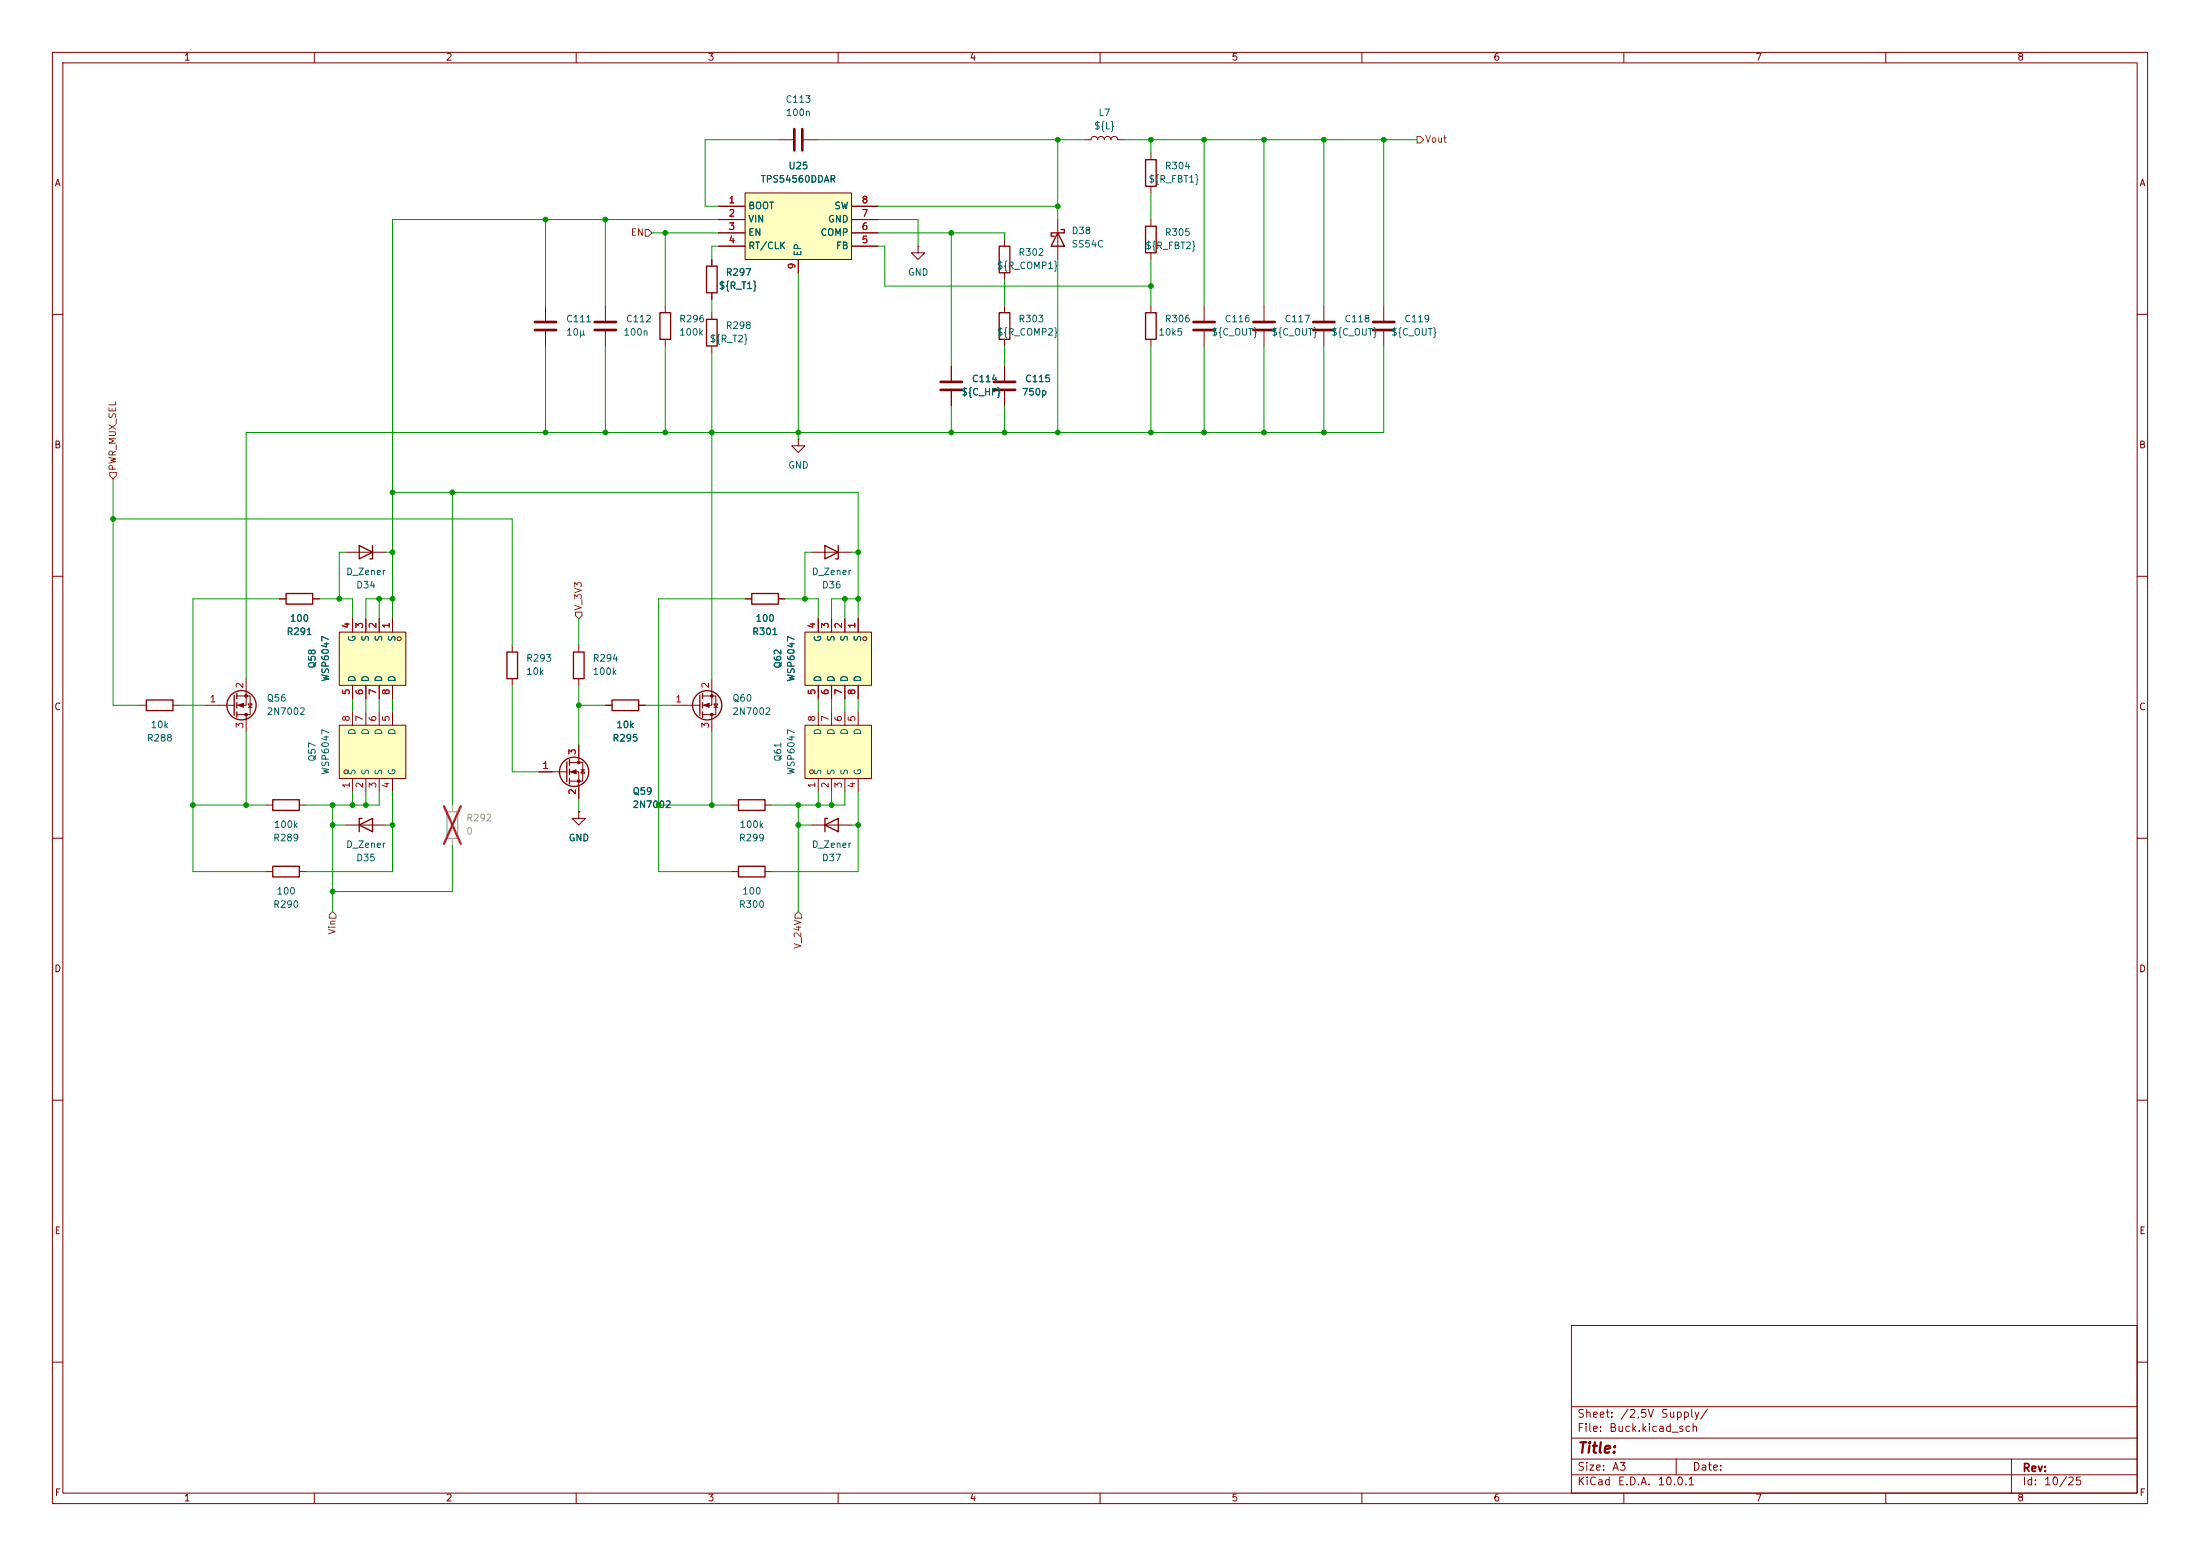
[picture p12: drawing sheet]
<svg xmlns="http://www.w3.org/2000/svg" width="420mm" height="297mm" viewBox="0 0 420 297" stroke-linecap="round" stroke-linejoin="round" font-family="sans-serif">
<g fill="none" stroke="#840000" stroke-width=".19">
<path d="M10 10h400v277h-400zM12 12h396v273h-396zM60 10v2M110 10v2M160 10v2M210 10v2M260 10v2M310 10v2M360 10v2M127 58.4v1.3M241.3 58.4v2.8M10 60h2"/>
<path d="M127 64.8v1.2M241.3 63.2v2.8M408 60h2M152.4 83.8v1.3h1.3l-1.3 1.3-1.3-1.3h1.3M152.4 83.8h.1M10 110h2M142.2 114.3h1.3M148.6 114.3h1.3M408 110h2M39.4 134.6h5.3M45.2 132.8h2.6v3.6h-2.6M47 129.5v5.1h-1.8"/>
<path d="M47 136.4v3.3M47.4 134.4h.7l-.3 .6zM47.4 135h.7M10 160h2M408 160h2M10 210h2M408 210h2M300 253h108v32h-108zM10 260h2M300 278.5h108M300 274.5h108M300 268.5h108"/>
<path d="M320 278.5v3M384 278.5v6.5M408 260h2M60 285v2M110 285v2M160 285v2M210 285v2M260 285v2M300 281.5h108M310 285v2M360 285v2"/>
</g>
<g fill="none" stroke="#840000" stroke-width=".25">
<path d="M126 59.7h2v5.1h-2zM143.5 113.3h5.1v2h-5.1zM44.7 132.7v3.8M45.2 132.3v1.1M45.2 134.1v1M45.2 135.9v1"/>
<circle cx="46.1" cy="134.6" r="2.79"/>
</g>
<g fill="#840000" stroke="#840000" stroke-width=".19">
<path d="M45.5 134.6l1-.4v.8z"/>
<circle cx="47" cy="136.4" r=".25"/>
<circle cx="47" cy="132.8" r=".25"/>
</g>
<path d="M239.3 61.5h4M239.3 63h4" fill="none" stroke="#840000" stroke-width=".51"/>
<path d="M153.7 120.7h12.7v10.1h-12.7z" fill="#ffffc2"/>
<g fill="none" stroke="#840000" stroke-width=".19">
<path d="M156.2 118.1v2.6M158.7 118.1v2.6M161.3 118.1v2.6M163.8 118.1v2.6M153.7 120.7h12.7v10.1h-12.7zM156.2 130.8v2.6M158.7 130.8v2.6M161.3 130.8v2.6M163.8 130.8v2.6"/>
<circle cx="165.1" cy="121.9" r=".38"/>
</g>
<path d="M64.8 138.4h12.7v10.2h-12.7z" fill="#ffffc2"/>
<g fill="none" stroke="#840000" stroke-width=".19">
<path d="M64.8 138.4h12.7v10.2h-12.7zM67.3 135.9v2.5M69.8 135.9v2.5M72.4 135.9v2.5M74.9 135.9v2.5M97.8 123.2v1.3M97.8 129.5v1.3M128.3 134.6h5.3M134.1 132.8h2.6v3.6h-2.6M135.9 129.5v5.1h-1.8M135.9 136.4v3.3M136.3 134.4h.7l-.3 .6z"/>
<path d="M136.3 135h.7M67.3 148.6v2.5M69.8 148.6v2.5M72.4 148.6v2.5M74.9 148.6v2.5"/>
<circle cx="66" cy="147.3" r=".38"/>
</g>
<g fill="none" stroke="#840000" stroke-width=".25">
<path d="M96.8 124.5h2v5h-2zM133.6 132.7v3.8M134.1 132.3v1.1M134.1 134.1v1M134.1 135.9v1"/>
<circle cx="135" cy="134.6" r="2.79"/>
</g>
<g fill="#840000" stroke="#840000" stroke-width=".19">
<path d="M134.4 134.6l1-.4v.8z"/>
<circle cx="135.9" cy="136.4" r=".25"/>
<circle cx="135.9" cy="132.8" r=".25"/>
</g>
<path d="M153.7 138.4h12.7v10.2h-12.7z" fill="#ffffc2"/>
<g fill="none" stroke="#840000" stroke-width=".19">
<path d="M264.2 58.4v2.8M264.2 63.2v2.8M53.3 114.3h1.3M59.7 114.3h1.3M66 105.4h7.7M154.9 105.4h7.7M110.5 123.2v1.3M110.5 129.5v1.3M153.7 138.4h12.7v10.2h-12.7zM156.2 135.9v2.5M158.7 135.9v2.5M161.3 135.9v2.5"/>
<path d="M163.8 135.9v2.5M156.2 148.6v2.5M158.7 148.6v2.5M161.3 148.6v2.5M163.8 148.6v2.5"/>
<circle cx="154.9" cy="147.3" r=".38"/>
</g>
<path d="M54.6 113.3h5.1v2h-5.1zM68.6 104.1l2.5 1.3-2.5 1.3zM71.1 104.1v2.6h-.5M157.5 104.1l2.5 1.3-2.5 1.3zM160 104.1v2.6h-.5M109.5 124.5h2v5h-2z" fill="none" stroke="#840000" stroke-width=".25"/>
<path d="M262.1 61.5h4.1M262.1 63h4.1" fill="none" stroke="#840000" stroke-width=".51"/>
<path d="M85.3 154.9h2.1v5.1h-2.1z" fill="none" stroke="#a1a1a1" stroke-width=".25"/>
<path d="M86.4 153.7v1.2M86.4 160v1.3" fill="none" stroke="#a1a1a1" stroke-width=".19"/>
<path d="M84.8 153.9l3.2 7.2M88 153.9l-3.2 7.2" fill="none" stroke="#e12e31" stroke-width=".46"/>
<path d="M64.8 120.7h12.7v10.1h-12.7z" fill="#ffffc2"/>
<g fill="none" stroke="#840000" stroke-width=".19">
<path d="M207 26.7h1.3a.64 .64 0 0 1 .6-.7 .64 .64 0 0 1 .6 .7 .64 .64 0 0 1 .7-.7 .64 .64 0 0 1 .6 .7 .64 .64 0 0 1 .7-.7 .64 .64 0 0 1 .6 .7 .64 .64 0 0 1 .6-.7 .64 .64 0 0 1 .7 .7h1.2M219.7 29.2v1.3M219.7 35.6v1.2M104.1 58.4v2.8M115.6 58.4v2.8M175.3 47v1.3h1.2l-1.2 1.2-1.3-1.2h1.3M175.3 47h.1M191.8 45.7v1.3M191.8 52.1v1.2M191.8 58.4v1.3M201.9 41.9v7.6M219.7 41.9v1.3"/>
<path d="M219.7 48.3v1.2M219.7 58.4v1.3M229.9 58.4v2.8M252.7 58.4v2.8M104.1 63.2v2.8M115.6 63.2v2.8M181.6 69.9v2.7M181.6 74.7v2.8M191.8 64.8v1.2M191.8 69.9v2.7M191.8 74.7v2.8M219.7 64.8v1.2"/>
<path d="M229.9 63.2v2.8M252.7 63.2v2.8M67.3 118.1v2.6M69.8 118.1v2.6M72.4 118.1v2.6M74.9 118.1v2.6M26.7 134.6h1.2M33 134.6h1.3M64.8 120.7h12.7v10.1h-12.7zM67.3 130.8v2.6M69.8 130.8v2.6M72.4 130.8v2.6"/>
<path d="M74.9 130.8v2.6M115.6 134.6h1.2M121.9 134.6h1.3M50.8 153.7h1.3M57.1 153.7h1.3M66 157.5h7.7M102.9 147.3h5.3M108.7 145.5h2.6v3.6h-2.6M108.7 147.3h1.8v5.1M110.5 154.9v1.3h1.3l-1.3 1.3-1.3-1.3h1.3M110.5 154.9h.1M110.5 142.2v3.3"/>
<path d="M110.9 146.9h.7M111.3 146.9l.3 .7h-.7zM139.7 153.7h1.3M146 153.7h1.3M154.9 157.5h7.7M50.8 166.4h1.3M57.1 166.4h1.3M139.7 166.4h1.3M146 166.4h1.3"/>
<circle cx="76.2" cy="121.9" r=".38"/>
</g>
<g fill="none" stroke="#840000" stroke-width=".25">
<path d="M218.7 30.5h2v5.1h-2zM190.8 59.7h2v5.1h-2zM190.8 47h2v5.1h-2zM201.9 44.5l1.3 2.5h-2.5zM202.6 43.8h.6v.7h-2.5v.6h.6M218.7 43.2h2v5.1h-2zM218.7 59.7h2v5.1h-2zM27.9 133.6h5.1v2h-5.1zM116.8 133.6h5.1v2h-5.1zM52.1 152.7h5v2h-5zM68.6 157.5l2.5-1.3v2.6zM69.1 156.2h-.5v2.6"/>
<path d="M108.2 145.4v3.8M108.7 145v1.1M108.7 146.8v1M108.7 148.6v1M141 152.7h5v2h-5zM157.5 157.5l2.5-1.3v2.6zM158 156.2h-.5v2.6M52.1 165.4h5v2h-5zM141 165.4h5v2h-5z"/>
<circle cx="109.6" cy="147.3" r="2.79"/>
</g>
<g fill="#840000" stroke="#840000" stroke-width=".19">
<path d="M109 147.3l1-.4v.8z"/>
<circle cx="110.5" cy="145.5" r=".25"/>
<circle cx="110.5" cy="149.1" r=".25"/>
</g>
<path d="M102.1 61.5h4.1M102.1 63h4.1M113.5 61.5h4.1M113.5 63h4.1M179.6 72.9h4M179.6 74.4h4M189.7 72.9h4.1M189.7 74.4h4.1M227.8 61.5h4.1M227.8 63h4.1M250.7 61.5h4.1M250.7 63h4.1" fill="none" stroke="#840000" stroke-width=".51"/>
<path d="M142.2 36.8h20.4v12.7h-20.4z" fill="#ffffc2"/>
<g fill="none" stroke="#840000" stroke-width=".19">
<path d="M137.2 39.4h5M142.2 36.8h20.4v12.7h-20.4zM148.6 26.7h2.8M153.4 26.7h2.8M162.6 39.4h5M135.9 49.5v1.3M135.9 55.9v1.3M135.9 59.7v1.3M137.2 41.9h5M137.2 44.5h5M137.2 47h5M152.4 49.5v2.6"/>
<path d="M162.6 41.9h5M162.6 44.5h5M162.6 47h5M135.9 66v1.3M181.6 69.9v2.7M181.6 74.7v2.8M191.8 69.9v2.7M191.8 74.7v2.8M53.3 114.3h1.3M59.7 114.3h1.3M67.3 118.1v2.6M69.8 118.1v2.6"/>
<path d="M72.4 118.1v2.6M74.9 118.1v2.6M142.2 114.3h1.3M148.6 114.3h1.3M156.2 118.1v2.6M158.7 118.1v2.6M161.3 118.1v2.6M163.8 118.1v2.6M67.3 130.8v2.6M69.8 130.8v2.6M72.4 130.8v2.6M74.9 130.8v2.6"/>
<path d="M115.6 134.6h1.2M121.9 134.6h1.3M156.2 130.8v2.6M158.7 130.8v2.6M161.3 130.8v2.6M163.8 130.8v2.6M102.9 147.3h2.5M110.5 154.9h.1M110.5 142.2v2.6M110.5 149.9v2.5"/>
</g>
<path d="M151.6 24.6v4.1M153.2 24.6v4.1" fill="none" stroke="#840000" stroke-width=".51"/>
<path d="M134.9 50.8h2v5.1h-2zM134.9 61h2v5h-2z" fill="none" stroke="#840000" stroke-width=".25"/>
<path d="M270.5 26h.6l.7 .7-.7 .6h-.6zM123.2 43.8h.6l.7 .7-.7 .6h-.6zM21 90.2h1.2v.6l-.6 .6-.6-.6zM109.9 116.8h1.2v.7l-.6 .6-.6-.6zM63.5 174l.6 .6v.7h-1.2v-.7zM151.8 174.6l.6-.6 .6 .6v.7h-1.2z" fill="none" stroke="#725600" stroke-width=".19"/>
<g fill="none" stroke="#009600" stroke-width=".19">
<path d="M148.6 26.7h-14v12.7h2.6M156.2 26.7h50.8M167.6 39.4h34.3M201.9 26.7v15.2M214.6 26.7h55.9M219.7 26.7v2.5M219.7 36.8v5.1M229.9 26.7v31.7M241.3 26.7v31.7M252.7 26.7v31.7M264.2 26.7v31.7M104.1 41.9v16.5"/>
<path d="M115.6 41.9v16.5M124.5 44.5h12.7M127 44.5v13.9M135.9 57.2v2.5M137.2 41.9h-62.3v76.2M137.2 47h-1.3v2.5M152.4 52.1v31.7M167.6 41.9h7.7v5.1M167.6 47h1.3v7.6h50.8M167.6 44.5h24.2v1.2M181.6 44.5v25.4M191.8 53.3v5.1"/>
<path d="M201.9 49.5v33.1M219.7 49.5v8.9M104.1 66v16.6M115.6 66v16.6M127 66v16.6M135.9 67.3v62.2M181.6 77.5v5.1M191.8 66v3.9M191.8 77.5v5.1M219.7 66v16.6M229.9 66v16.6M241.3 66v16.6"/>
<path d="M252.7 66v16.6M264.2 66v16.6h-217.2v46.9M21.6 91.4v43.2h5.1M21.6 99.1h76.2v24.1M74.9 94h88.9v24.1M86.4 94v59.7M53.3 114.3h-16.5v52.1h14M61 114.3h6.3v3.8M66 105.4h-1.2v8.9M72.4 114.3v3.8M73.7 105.4h1.2M74.9 114.3h-5.1v3.8"/>
<path d="M110.5 118.1v5.1M142.2 114.3h-16.5v52.1h14M149.9 114.3h6.3v3.8M154.9 105.4h-1.2v8.9M161.3 114.3v3.8M162.6 105.4h1.2M163.8 114.3h-5.1v3.8M34.3 134.6h5.1M47 139.7v14M67.3 133.4v2.5M69.8 133.4v2.5M72.4 133.4v2.5"/>
<path d="M74.9 133.4v2.5M97.8 130.8v16.5h5.1M110.5 134.6h5.1M110.5 130.8v11.4M123.2 134.6h5.1M135.9 139.7v14M156.2 133.4v2.5M158.7 133.4v2.5M161.3 133.4v2.5M163.8 133.4v2.5M36.8 153.7h14M63.5 153.7v20.3"/>
<path d="M63.5 157.5h2.5M67.3 151.1v2.6M69.8 151.1v2.6M72.4 151.1v2.6h-14M73.7 157.5h1.2M74.9 151.1v15.3h-16.5M110.5 152.4v2.5M125.7 153.7h14M152.4 157.5h2.5M152.4 153.7v20.3M156.2 151.1v2.6M158.7 151.1v2.6"/>
<path d="M161.3 151.1v2.6h-14M162.6 157.5h1.2M163.8 151.1v15.3h-16.5M86.4 161.3v8.9h-22.9"/>
</g>
<g fill="#009600" stroke="#009600" stroke-width=".19">
<circle cx="135.9" cy="82.6" r=".46"/>
<circle cx="152.4" cy="82.6" r=".46"/>
<circle cx="163.8" cy="105.4" r=".46"/>
<circle cx="153.7" cy="114.3" r=".46"/>
<circle cx="163.8" cy="114.3" r=".46"/>
<circle cx="161.3" cy="114.3" r=".46"/>
<circle cx="127" cy="82.6" r=".46"/>
<circle cx="110.5" cy="134.6" r=".46"/>
<circle cx="74.9" cy="114.3" r=".46"/>
<circle cx="21.6" cy="99.1" r=".46"/>
<circle cx="63.5" cy="153.7" r=".46"/>
<circle cx="63.5" cy="157.5" r=".46"/>
<circle cx="74.9" cy="157.5" r=".46"/>
<circle cx="36.8" cy="153.7" r=".46"/>
<circle cx="47" cy="153.7" r=".46"/>
<circle cx="69.8" cy="153.7" r=".46"/>
<circle cx="67.3" cy="153.7" r=".46"/>
<circle cx="63.5" cy="170.2" r=".46"/>
<circle cx="152.4" cy="157.5" r=".46"/>
<circle cx="156.2" cy="153.7" r=".46"/>
<circle cx="158.7" cy="153.7" r=".46"/>
<circle cx="163.8" cy="157.5" r=".46"/>
<circle cx="152.4" cy="153.7" r=".46"/>
<circle cx="125.7" cy="153.7" r=".46"/>
<circle cx="135.9" cy="153.7" r=".46"/>
<circle cx="72.4" cy="114.3" r=".46"/>
<circle cx="74.9" cy="105.4" r=".46"/>
<circle cx="64.8" cy="114.3" r=".46"/>
<circle cx="74.9" cy="94" r=".46"/>
<circle cx="86.4" cy="94" r=".46"/>
<circle cx="191.8" cy="82.6" r=".46"/>
<circle cx="201.9" cy="82.6" r=".46"/>
<circle cx="181.6" cy="82.6" r=".46"/>
<circle cx="181.6" cy="44.5" r=".46"/>
<circle cx="219.7" cy="82.6" r=".46"/>
<circle cx="229.9" cy="82.6" r=".46"/>
<circle cx="201.9" cy="26.7" r=".46"/>
<circle cx="201.9" cy="39.4" r=".46"/>
<circle cx="219.7" cy="54.6" r=".46"/>
<circle cx="104.1" cy="41.9" r=".46"/>
<circle cx="115.6" cy="41.9" r=".46"/>
<circle cx="127" cy="44.5" r=".46"/>
<circle cx="104.1" cy="82.6" r=".46"/>
<circle cx="115.6" cy="82.6" r=".46"/>
<circle cx="252.7" cy="26.7" r=".46"/>
<circle cx="241.3" cy="26.7" r=".46"/>
<circle cx="252.7" cy="82.6" r=".46"/>
<circle cx="241.3" cy="82.6" r=".46"/>
<circle cx="264.2" cy="26.7" r=".46"/>
<circle cx="229.9" cy="26.7" r=".46"/>
<circle cx="219.7" cy="26.7" r=".46"/>
</g>
<text font-size="2" fill="#840000" x="301" y="277.9">Title:</text>
<g font-size="1.5" fill="#840000">
<text x="301" y="273.7">File:</text>
<text x="301" y="271">Sheet:</text>
<text x="307.1" y="273.7">Buck.kicad_sch</text>
<text x="309.2" y="271">/2,5V</text>
<text x="316.9" y="271">Supply/</text>
<text x="301" y="281.1">Size:</text>
<text x="307.6" y="281.1">A3</text>
<text x="323" y="281.1">Date:</text>
<text x="386" y="281.3">Rev:</text>
<text x="301" y="283.9">KiCad</text>
<text x="308.7" y="283.9">E.D.A.</text>
<text x="316.3" y="283.9">10.0.1</text>
<text x="386" y="283.9">Id:</text>
<text x="390.1" y="283.9">10/25</text>
</g>
<g font-size="1.3" fill="#840000">
<text x="35" y="11.9">1</text>
<text x="85" y="11.9">2</text>
<text x="135" y="11.9">3</text>
<text x="185" y="11.9">4</text>
<text x="235" y="11.9">5</text>
<text x="285" y="11.9">6</text>
<text x="335" y="11.9">7</text>
<text x="385" y="11.9">8</text>
<text x="10.3" y="35.9">A</text>
<text x="408.3" y="35.9">A</text>
<text x="10.3" y="85.9">B</text>
<text x="408.2" y="85.9">B</text>
<text x="10.3" y="135.9">C</text>
<text x="408.2" y="135.9">C</text>
<text x="10.3" y="185.9">D</text>
<text x="408.2" y="185.9">D</text>
<text x="10.3" y="235.9">E</text>
<text x="408.3" y="235.9">E</text>
<text x="10.3" y="285.9">F</text>
<text x="35" y="286.9">1</text>
<text x="85" y="286.9">2</text>
<text x="135" y="286.9">3</text>
<text x="185" y="286.9">4</text>
<text x="235" y="286.9">5</text>
<text x="285" y="286.9">6</text>
<text x="335" y="286.9">7</text>
<text x="385" y="286.9">8</text>
<text x="408.3" y="285.9">F</text>
</g>
<g font-size="1.3" fill="#006464">
<text x="149.8" y="19.9">C113</text>
<text x="149.9" y="22.5">100n</text>
<text x="209.6" y="22.5">L7</text>
<text x="208.8" y="25">${L}</text>
<text x="145.1" y="35.2">TPS54560DDAR</text>
<text x="150.4" y="32.6">U25</text>
<text x="219.1" y="35.2">${R_FBT1}</text>
<text x="222.3" y="32.6">R304</text>
<text x="142.7" y="40.2">BOOT</text>
<text x="159.2" y="40.2">SW</text>
<text x="142.7" y="42.8">VIN</text>
<text x="142.7" y="45.3">EN</text>
<text x="142.7" y="47.9">RT/CLK</text>
<text x="156.5" y="45.3">COMP</text>
<text x="158" y="42.8">GND</text>
<text x="159.5" y="47.9">FB</text>
<text x="204.5" y="45">D38</text>
<text x="204.5" y="47.5">SS54C</text>
<text x="218.5" y="47.9">${R_FBT2}</text>
<text x="222.3" y="45.3">R305</text>
<text x="138.4" y="52.9">R297</text>
<text x="153.3" y="49" transform="rotate(-90 153.3 49)">EP</text>
<text x="173.2" y="52.9">GND</text>
<text x="190.2" y="51.7">${R_COMP1}</text>
<text x="194.3" y="49.1">R302</text>
<text x="137.1" y="55.5">${R_T1}</text>
<text x="108" y="61.8">C111</text>
<text x="108" y="64.4">10µ</text>
<text x="118.9" y="64.4">100n</text>
<text x="119.4" y="61.8">C112</text>
<text x="129.5" y="61.8">R296</text>
<text x="129.5" y="64.4">100k</text>
<text x="135.4" y="65.6">${R_T2}</text>
<text x="138.4" y="63.1">R298</text>
<text x="190.2" y="64.4">${R_COMP2}</text>
<text x="194.3" y="61.8">R303</text>
<text x="221.1" y="64.4">10k5</text>
<text x="222.3" y="61.8">R306</text>
<text x="231.2" y="64.4">${C_OUT}</text>
<text x="233.7" y="61.8">C116</text>
<text x="242.6" y="64.4">${C_OUT}</text>
<text x="245.1" y="61.8">C117</text>
<text x="254" y="64.4">${C_OUT}</text>
<text x="256.5" y="61.8">C118</text>
<text x="265.5" y="64.4">${C_OUT}</text>
<text x="268" y="61.8">C119</text>
<text x="183.4" y="75.8">${C_HF}</text>
<text x="185.4" y="73.3">C114</text>
<text x="195" y="75.8">750p</text>
<text x="195.6" y="73.3">C115</text>
<text x="150.4" y="89.8">GND</text>
<text x="66" y="110.1">D_Zener</text>
<text x="67.9" y="112.6">D34</text>
<text x="154.9" y="110.1">D_Zener</text>
<text x="156.8" y="112.6">D36</text>
<text x="55.2" y="119">100</text>
<text x="144.1" y="119">100</text>
<text x="54.6" y="121.5">R291</text>
<text x="68.2" y="122.6" transform="rotate(-90 68.2 122.6)">G</text>
<text x="70.7" y="122.6" transform="rotate(-90 70.7 122.6)">S</text>
<text x="73.3" y="122.6" transform="rotate(-90 73.3 122.6)">S</text>
<text x="75.8" y="122.6" transform="rotate(-90 75.8 122.6)">S</text>
<text x="143.5" y="121.5">R301</text>
<text x="157.1" y="122.6" transform="rotate(-90 157.1 122.6)">G</text>
<text x="159.6" y="122.6" transform="rotate(-90 159.6 122.6)">S</text>
<text x="162.2" y="122.6" transform="rotate(-90 162.2 122.6)">S</text>
<text x="164.7" y="122.6" transform="rotate(-90 164.7 122.6)">S</text>
<text x="60.6" y="127.7" transform="rotate(-90 60.6 127.7)">Q58</text>
<text x="63.1" y="130.2" transform="rotate(-90 63.1 130.2)">WSP6047</text>
<text x="68.2" y="130.3" transform="rotate(-90 68.2 130.3)">D</text>
<text x="70.7" y="130.3" transform="rotate(-90 70.7 130.3)">D</text>
<text x="73.3" y="130.3" transform="rotate(-90 73.3 130.3)">D</text>
<text x="75.8" y="130.3" transform="rotate(-90 75.8 130.3)">D</text>
<text x="100.3" y="126.6">R293</text>
<text x="100.3" y="129.1">10k</text>
<text x="113" y="126.6">R294</text>
<text x="113" y="129.1">100k</text>
<text x="149.5" y="127.7" transform="rotate(-90 149.5 127.7)">Q62</text>
<text x="152" y="130.2" transform="rotate(-90 152 130.2)">WSP6047</text>
<text x="157.1" y="130.3" transform="rotate(-90 157.1 130.3)">D</text>
<text x="159.6" y="130.3" transform="rotate(-90 159.6 130.3)">D</text>
<text x="162.2" y="130.3" transform="rotate(-90 162.2 130.3)">D</text>
<text x="164.7" y="130.3" transform="rotate(-90 164.7 130.3)">D</text>
<text x="50.8" y="134.2">Q56</text>
<text x="50.8" y="136.8">2N7002</text>
<text x="139.7" y="134.2">Q60</text>
<text x="139.7" y="136.8">2N7002</text>
<text x="27.9" y="141.8">R288</text>
<text x="28.7" y="139.3">10k</text>
<text x="68.2" y="140.4" transform="rotate(-90 68.2 140.4)">D</text>
<text x="70.7" y="140.4" transform="rotate(-90 70.7 140.4)">D</text>
<text x="73.3" y="140.4" transform="rotate(-90 73.3 140.4)">D</text>
<text x="75.8" y="140.4" transform="rotate(-90 75.8 140.4)">D</text>
<text x="116.8" y="141.8">R295</text>
<text x="117.6" y="139.3">10k</text>
<text x="157.1" y="140.4" transform="rotate(-90 157.1 140.4)">D</text>
<text x="159.6" y="140.4" transform="rotate(-90 159.6 140.4)">D</text>
<text x="162.2" y="140.4" transform="rotate(-90 162.2 140.4)">D</text>
<text x="164.7" y="140.4" transform="rotate(-90 164.7 140.4)">D</text>
<text x="60.6" y="145.5" transform="rotate(-90 60.6 145.5)">Q57</text>
<text x="63.1" y="148" transform="rotate(-90 63.1 148)">WSP6047</text>
<text x="68.2" y="148.1" transform="rotate(-90 68.2 148.1)">S</text>
<text x="70.7" y="148.1" transform="rotate(-90 70.7 148.1)">S</text>
<text x="73.3" y="148.1" transform="rotate(-90 73.3 148.1)">S</text>
<text x="75.8" y="148.1" transform="rotate(-90 75.8 148.1)">G</text>
<text x="149.5" y="145.5" transform="rotate(-90 149.5 145.5)">Q61</text>
<text x="152" y="148" transform="rotate(-90 152 148)">WSP6047</text>
<text x="157.1" y="148.1" transform="rotate(-90 157.1 148.1)">S</text>
<text x="159.6" y="148.1" transform="rotate(-90 159.6 148.1)">S</text>
<text x="162.2" y="148.1" transform="rotate(-90 162.2 148.1)">S</text>
<text x="164.7" y="148.1" transform="rotate(-90 164.7 148.1)">G</text>
<text x="120.7" y="152">Q59</text>
<text x="120.7" y="154.5">2N7002</text>
<text x="52.1" y="160.9">R289</text>
<text x="52.2" y="158.3">100k</text>
<text x="108.5" y="160.9">GND</text>
<text x="141" y="160.9">R299</text>
<text x="141.1" y="158.3">100k</text>
<text x="66" y="162.2">D_Zener</text>
<text x="67.9" y="164.7">D35</text>
<text x="154.9" y="162.2">D_Zener</text>
<text x="156.8" y="164.7">D37</text>
<text x="52.1" y="173.6">R290</text>
<text x="52.7" y="171">100</text>
<text x="141" y="173.6">R300</text>
<text x="141.6" y="171">100</text>
</g>
<g font-size="1.3" fill="#725600">
<text x="272" y="27.5">Vout</text>
<text x="120.3" y="45.3">EN</text>
<text x="22.5" y="90" transform="rotate(-90 22.5 90)">PWR_MUX_SEL</text>
<text x="111.4" y="116.6" transform="rotate(-90 111.4 116.6)">V_3V3</text>
<text x="64.4" y="178.5" transform="rotate(-90 64.4 178.5)">Vin</text>
<text x="153.3" y="181.2" transform="rotate(-90 153.3 181.2)">V_24V</text>
</g>
<g font-size="1.3" fill="#a90000">
<text x="139" y="39.1">1</text>
<text x="139" y="41.7">2</text>
<text x="164.4" y="41.7">7</text>
<text x="164.4" y="39.1">8</text>
<text x="139" y="44.2">3</text>
<text x="139" y="46.7">4</text>
<text x="164.4" y="46.7">5</text>
<text x="164.4" y="44.2">6</text>
<text x="152.1" y="51.5" transform="rotate(-90 152.1 51.5)">9</text>
<text x="67.1" y="120.1" transform="rotate(-90 67.1 120.1)">4</text>
<text x="69.6" y="120.1" transform="rotate(-90 69.6 120.1)">3</text>
<text x="72.1" y="120.1" transform="rotate(-90 72.1 120.1)">2</text>
<text x="74.7" y="120.1" transform="rotate(-90 74.7 120.1)">1</text>
<text x="156" y="120.1" transform="rotate(-90 156 120.1)">4</text>
<text x="158.5" y="120.1" transform="rotate(-90 158.5 120.1)">3</text>
<text x="161" y="120.1" transform="rotate(-90 161 120.1)">2</text>
<text x="163.6" y="120.1" transform="rotate(-90 163.6 120.1)">1</text>
<text x="46.7" y="131.5" transform="rotate(-90 46.7 131.5)">2</text>
<text x="135.6" y="131.5" transform="rotate(-90 135.6 131.5)">2</text>
<text x="39.9" y="134.4">1</text>
<text x="67.1" y="137.9" transform="rotate(-90 67.1 137.9)">8</text>
<text x="67.1" y="132.8" transform="rotate(-90 67.1 132.8)">5</text>
<text x="69.6" y="137.9" transform="rotate(-90 69.6 137.9)">7</text>
<text x="69.6" y="132.8" transform="rotate(-90 69.6 132.8)">6</text>
<text x="72.1" y="137.9" transform="rotate(-90 72.1 137.9)">6</text>
<text x="72.1" y="132.8" transform="rotate(-90 72.1 132.8)">7</text>
<text x="74.7" y="137.9" transform="rotate(-90 74.7 137.9)">5</text>
<text x="74.7" y="132.8" transform="rotate(-90 74.7 132.8)">8</text>
<text x="128.8" y="134.4">1</text>
<text x="156" y="137.9" transform="rotate(-90 156 137.9)">8</text>
<text x="156" y="132.8" transform="rotate(-90 156 132.8)">5</text>
<text x="158.5" y="137.9" transform="rotate(-90 158.5 137.9)">7</text>
<text x="158.5" y="132.8" transform="rotate(-90 158.5 132.8)">6</text>
<text x="161" y="137.9" transform="rotate(-90 161 137.9)">6</text>
<text x="161" y="132.8" transform="rotate(-90 161 132.8)">7</text>
<text x="163.6" y="137.9" transform="rotate(-90 163.6 137.9)">5</text>
<text x="163.6" y="132.8" transform="rotate(-90 163.6 132.8)">8</text>
<text x="46.7" y="139.1" transform="rotate(-90 46.7 139.1)">3</text>
<text x="135.6" y="139.1" transform="rotate(-90 135.6 139.1)">3</text>
<text x="103.4" y="147.1">1</text>
<text x="110.2" y="144.2" transform="rotate(-90 110.2 144.2)">3</text>
<text x="67.1" y="150.6" transform="rotate(-90 67.1 150.6)">1</text>
<text x="69.6" y="150.6" transform="rotate(-90 69.6 150.6)">2</text>
<text x="72.1" y="150.6" transform="rotate(-90 72.1 150.6)">3</text>
<text x="74.7" y="150.6" transform="rotate(-90 74.7 150.6)">4</text>
<text x="110.2" y="151.8" transform="rotate(-90 110.2 151.8)">2</text>
<text x="156" y="150.6" transform="rotate(-90 156 150.6)">1</text>
<text x="158.5" y="150.6" transform="rotate(-90 158.5 150.6)">2</text>
<text x="161" y="150.6" transform="rotate(-90 161 150.6)">3</text>
<text x="163.6" y="150.6" transform="rotate(-90 163.6 150.6)">4</text>
</g>
<g font-size="1.3" fill="#989898">
<text x="88.9" y="157.1">R292</text>
<text x="88.9" y="159.6">0</text>
</g>
</svg>
